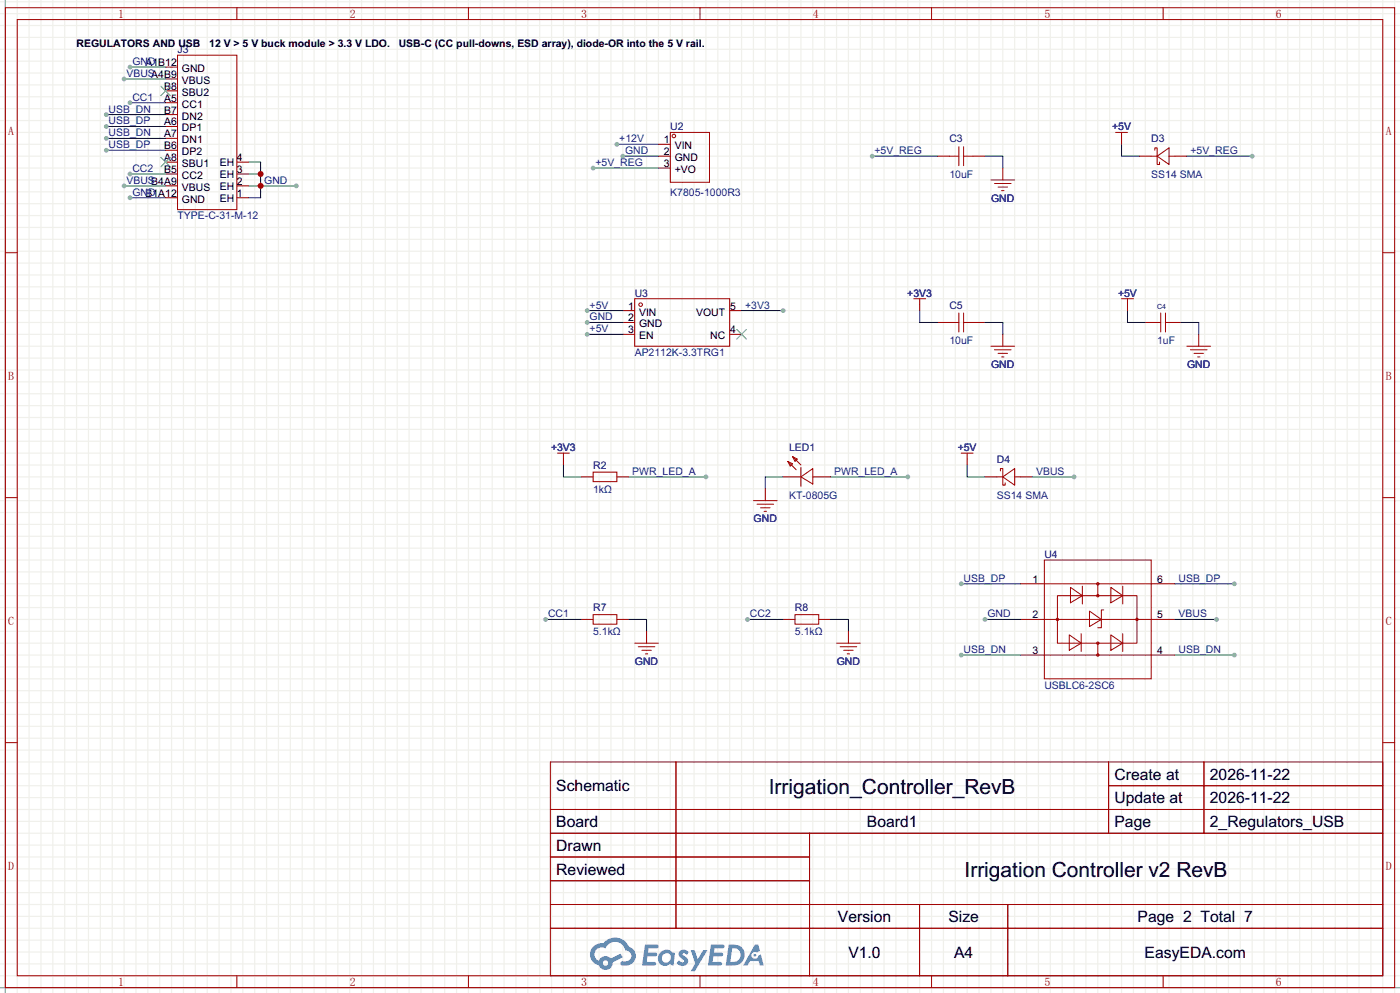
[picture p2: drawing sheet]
<svg xmlns="http://www.w3.org/2000/svg" width="299mm" height="212mm" viewBox="0 0 299 212" stroke-linecap="round" stroke-linejoin="round" font-family="sans-serif">
<g fill="none" stroke="#f0f0eb" stroke-width=".25">
<path d="M0 .4h299.5M0 2.9h299.5M0 5.5h299.5M0 8h299.5M0 10.5h299.5M0 13.1h299.5M0 15.6h299.5M0 18.2h299.5M1.1 0v212.3M3.7 0v212.3M6.2 0v212.3M8.8 0v212.3"/>
<path d="M11.3 0v212.3M13.8 0v212.3M16.4 0v212.3M18.9 0v212.3M21.5 0v212.3M24 0v212.3M26.5 0v212.3M29.1 0v212.3M31.6 0v212.3M34.2 0v212.3M36.7 0v212.3M39.2 0v212.3"/>
<path d="M41.8 0v212.3M44.3 0v212.3M46.9 0v212.3M49.4 0v212.3M51.9 0v212.3M54.5 0v212.3M57 0v212.3M59.6 0v212.3M62.1 0v212.3M64.6 0v212.3M67.2 0v212.3M69.7 0v212.3"/>
<path d="M72.3 0v212.3M74.8 0v212.3M77.3 0v212.3M79.9 0v212.3M82.4 0v212.3M85 0v212.3M87.5 0v212.3M90 0v212.3M92.6 0v212.3M95.1 0v212.3M97.7 0v212.3M100.2 0v212.3"/>
<path d="M102.7 0v212.3M105.3 0v212.3M107.8 0v212.3M110.4 0v212.3M112.9 0v212.3M115.4 0v212.3M118 0v212.3M120.5 0v212.3M123.1 0v212.3M125.6 0v212.3M128.1 0v212.3M130.7 0v212.3"/>
<path d="M133.2 0v212.3M135.8 0v212.3M138.3 0v212.3M140.8 0v212.3M143.4 0v212.3M145.9 0v212.3M148.5 0v212.3M151 0v212.3M153.5 0v212.3M156.1 0v212.3M158.6 0v212.3M161.2 0v212.3"/>
<path d="M163.7 0v212.3M166.2 0v212.3M168.8 0v212.3M171.3 0v212.3M173.9 0v212.3M176.4 0v212.3M178.9 0v212.3M181.5 0v212.3M184 0v212.3M186.6 0v212.3M189.1 0v212.3M191.6 0v212.3"/>
<path d="M194.2 0v212.3M196.7 0v212.3M199.3 0v212.3M201.8 0v212.3M204.3 0v212.3M206.9 0v212.3M209.4 0v212.3M212 0v212.3M214.5 0v212.3M217 0v212.3M219.6 0v212.3M222.1 0v212.3"/>
<path d="M224.7 0v212.3M227.2 0v212.3M229.7 0v212.3M232.3 0v212.3M234.8 0v212.3M237.4 0v212.3M239.9 0v212.3M242.4 0v212.3M245 0v212.3M247.5 0v212.3M250.1 0v212.3M252.6 0v212.3"/>
<path d="M255.1 0v212.3M257.7 0v212.3M260.2 0v212.3M262.8 0v212.3M265.3 0v212.3M267.8 0v212.3M270.4 0v212.3M272.9 0v212.3M275.5 0v212.3M278 0v212.3M280.5 0v212.3M283.1 0v212.3"/>
<path d="M285.6 0v212.3M288.2 0v212.3M290.7 0v212.3M293.2 0v212.3M295.8 0v212.3M298.3 0v212.3M0 20.7h299.5M0 23.2h299.5M0 25.8h299.5M0 28.3h299.5M0 30.9h299.5M0 33.4h299.5"/>
<path d="M0 35.9h299.5M0 38.5h299.5M0 41h299.5M0 43.6h299.5M0 46.1h299.5M0 48.6h299.5M0 51.2h299.5M0 53.7h299.5M0 56.3h299.5M0 58.8h299.5M0 61.3h299.5M0 63.9h299.5"/>
<path d="M0 66.4h299.5M0 69h299.5M0 71.5h299.5M0 74h299.5M0 76.6h299.5M0 79.1h299.5M0 81.7h299.5M0 84.2h299.5M0 86.7h299.5M0 89.3h299.5M0 91.8h299.5M0 94.4h299.5"/>
<path d="M0 96.9h299.5M0 99.4h299.5M0 102h299.5M0 104.5h299.5M0 107.1h299.5M0 109.6h299.5M0 112.1h299.5M0 114.7h299.5M0 117.2h299.5M0 119.8h299.5M0 122.3h299.5M0 124.8h299.5"/>
<path d="M0 127.4h299.5M0 129.9h299.5M0 132.5h299.5M0 135h299.5M0 137.5h299.5M0 140.1h299.5M0 142.6h299.5M0 145.2h299.5M0 147.7h299.5M0 150.2h299.5M0 152.8h299.5M0 155.3h299.5"/>
<path d="M0 157.9h299.5M0 160.4h299.5M0 162.9h299.5M0 165.5h299.5M0 168h299.5M0 170.6h299.5M0 173.1h299.5M0 175.6h299.5M0 178.2h299.5M0 180.7h299.5M0 183.3h299.5M0 185.8h299.5"/>
<path d="M0 188.3h299.5M0 190.9h299.5M0 193.4h299.5M0 196h299.5M0 198.5h299.5M0 201h299.5M0 203.6h299.5M0 206.1h299.5M0 208.7h299.5M0 211.2h299.5"/>
</g>
<path d="M1.1 0v212.3M0 211.2h299.5" fill="none" stroke="#999" stroke-width=".25"/>
<g fill="none" stroke="#a10000" stroke-width=".21">
<path d="M1.1 1.6h297.2v209.6h-297.2zM3.7 4.2h292.1v204.5h-292.1zM50.7 1.6v2.6M100.2 1.6v2.6M149.7 1.6v2.6M199.3 1.6v2.6M248.8 1.6v2.6M1.1 54h2.6M295.8 54h2.5M1.1 106.4h2.6M295.8 106.4h2.5M1.1 158.8h2.6"/>
<path d="M295.8 158.8h2.5M117.7 162.9h178.1v45.8h-178.1zM117.7 173.1h178.1M117.7 178.2h178.1M144.6 162.9v35.6M173.2 178.2v30.5M237.1 162.9v15.3M237.1 168h58.7M257.5 162.9v15.3M117.7 183.3h55.5M117.7 193.4h178.1M117.7 188.3h55.5"/>
<path d="M117.7 198.5h178.1M196.7 193.4v15.3M215.6 193.4v15.3M50.7 208.7v2.5M100.2 208.7v2.5M149.7 208.7v2.5M199.3 208.7v2.5M248.8 208.7v2.5"/>
</g>
<g fill="#5487ff">
<path d="M145.5 203.3a1.3 1.3 0 0 1 1.8 .3l-.4 .6a.54 .54 0 0 0-.9-.2l.1 .2a1.28 1.28 0 0 1 .8 2 1.53 1.53 0 0 1-2.2-.3l.5-.6 .8 .5a.31 .31 0 0 0 .4-.3 .31 .31 0 0 0-.3-.3 1.12 1.12 0 0 1-.6-1.9z"/>
<path d="M147.7 203.2h.9l.7 1.9 1.1-1.9h.9l-2.7 4.5h-.9l1-1.7z"/>
<path d="M138 202h1.6a1.31 1.31 0 0 1 1.2 .2 .4 .4 0 0 1-.3 .6h-1.8l-.1 .9h1.6a.4 .4 0 0 1 .4 .4 .4 .4 0 0 1-.4 .4h-1.7l-.2 1.2h1.4a.46 .46 0 0 1 .5 .1 .46 .46 0 0 1 .1 .5l-.3 .2h-2.7z"/>
<path d="M152.1 202h1.6a1.32 1.32 0 0 1 1.3 .2 .39 .39 0 0 1-.4 .6h-1.7l-.2 .9h1.7a.4 .4 0 0 1 .3 .4 .4 .4 0 0 1-.4 .4h-1.7l-.2 1.2h1.4a.46 .46 0 0 1 .5 .1 .46 .46 0 0 1 .1 .5l-.3 .2h-2.7z"/>
<path d="M161.5 202h.7l.4 1.3-.7 .4a.75 .75 0 0 0-1.1 .3 .75 .75 0 0 0 .5 1 .75 .75 0 0 0 .9-.6l.6-.3 .6 2.4h-.9l-.2-1h-1.9l-.5 1h-.9z"/>
<path d="M155.9 202l-.7 4.5h1.5a2.27 2.27 0 0 0 2.6-2.3 2.27 2.27 0 0 0-2.7-2.2zM156.6 202.8a1.5 1.5 0 0 1 1.8 1.5 1.5 1.5 0 0 1-1.9 1.4h-.3z"/>
<path d="M141.3 203.6a1.6 1.6 0 0 0-.3 2.3 1.6 1.6 0 0 0 2.3 .2l.8 .4 .3-2.5-.2-.3h-.4a1.58 1.58 0 0 0-2.5-.1zM141.9 204.1a.98 .98 0 0 1 1.6 .5 .98 .98 0 0 1-1.1 1.2 .94 .94 0 0 1-.8-.6 .94 .94 0 0 1 .3-1.1z"/>
<path d="M126.9 202.4a2.37 2.37 0 0 0 1.2 4 1.54 1.54 0 0 0 1.7 1 1.54 1.54 0 0 0 1.3-1.6l2.1-1.1-.5-.8-2 1.1a1.57 1.57 0 0 0-2.6 .4 1.5 1.5 0 0 1-.8-2.1 1.5 1.5 0 0 1 2.2-.5 2.23 2.23 0 0 1 2.3-1.4 2.23 2.23 0 0 1 2 1.8 1.16 1.16 0 0 1 1.2 1.1 1.16 1.16 0 0 1-1 1.3h-.7a.47 .47 0 0 0-.6 .3 .47 .47 0 0 0 .4 .6 2.17 2.17 0 0 0 2.5-1 2.17 2.17 0 0 0-.3-2.6l-.8-.5a3.2 3.2 0 0 0-5.4-.7l-1.2 .1zM129 206a.58 .58 0 0 1 1.1 0 .58 .58 0 0 1-1.1 0z"/>
<circle cx="161.5" cy="204.3" r=".28"/>
</g>
<path d="M38 11.8h12.7v33h-12.7z" fill="none" stroke="#a10000" stroke-width=".21"/>
<g fill="none" stroke="#870000" stroke-width=".21">
<path d="M35.4 14.3h2.6M35.4 16.9h2.6M35.4 19.4h2.6M35.4 22h2.6M35.4 24.5h2.6M35.4 27h2.6M35.4 29.6h2.6M35.4 32.1h2.6M35.4 34.7h2.6M35.4 37.2h2.6M35.4 39.7h2.6M50.7 34.7h2.5"/>
<path d="M50.7 37.2h2.5M50.7 39.7h2.5M35.4 42.3h2.6M50.7 42.3h2.5"/>
</g>
<path d="M34.4 18.4l2 2M36.4 18.4l-2 2M34.4 33.7l2 2M36.4 33.7l-2 2" fill="none" stroke="#3c3" stroke-width=".21"/>
<path d="M27.8 42.3h7.6" fill="none" stroke="#008700" stroke-width=".21"/>
<circle cx="27.8" cy="42.3" r=".51" fill="#999"/>
<path d="M27.8 14.3h7.6" fill="none" stroke="#008700" stroke-width=".21"/>
<circle cx="27.8" cy="14.3" r=".51" fill="#999"/>
<path d="M26.5 39.7h8.9" fill="none" stroke="#008700" stroke-width=".21"/>
<circle cx="26.5" cy="39.7" r=".51" fill="#999"/>
<path d="M26.5 16.9h8.9" fill="none" stroke="#008700" stroke-width=".21"/>
<circle cx="26.5" cy="16.9" r=".51" fill="#999"/>
<path d="M27.8 22h7.6" fill="none" stroke="#008700" stroke-width=".21"/>
<circle cx="27.8" cy="22" r=".51" fill="#999"/>
<path d="M22.7 29.6h12.7" fill="none" stroke="#008700" stroke-width=".21"/>
<circle cx="22.7" cy="29.6" r=".51" fill="#999"/>
<path d="M22.7 24.5h12.7" fill="none" stroke="#008700" stroke-width=".21"/>
<circle cx="22.7" cy="24.5" r=".51" fill="#999"/>
<path d="M22.7 32.1h12.7" fill="none" stroke="#008700" stroke-width=".21"/>
<circle cx="22.7" cy="32.1" r=".51" fill="#999"/>
<path d="M22.7 27h12.7" fill="none" stroke="#008700" stroke-width=".21"/>
<circle cx="22.7" cy="27" r=".51" fill="#999"/>
<path d="M27.8 37.2h7.6" fill="none" stroke="#008700" stroke-width=".21"/>
<circle cx="27.8" cy="37.2" r=".51" fill="#999"/>
<path d="M53.2 34.7h2.6v7.6h-2.6M53.2 39.7h10.2M53.2 37.2h2.6" fill="none" stroke="#008700" stroke-width=".21"/>
<g fill="#c00">
<circle cx="55.8" cy="39.7" r=".63"/>
<circle cx="55.8" cy="37.2" r=".63"/>
</g>
<circle cx="63.4" cy="39.7" r=".51" fill="#999"/>
<g fill="none" stroke="#a10000" stroke-width=".21">
<path d="M143.4 28.3h8.4v10.7h-8.4z"/>
<circle cx="144.1" cy="29.1" r=".38"/>
</g>
<path d="M140.8 30.9h2.6M140.8 33.4h2.6M140.8 35.9h2.6" fill="none" stroke="#870000" stroke-width=".21"/>
<path d="M132 30.9h8.8" fill="none" stroke="#008700" stroke-width=".21"/>
<circle cx="132" cy="30.9" r=".51" fill="#999"/>
<path d="M133.2 33.4h7.6" fill="none" stroke="#008700" stroke-width=".21"/>
<circle cx="133.2" cy="33.4" r=".51" fill="#999"/>
<path d="M126.9 35.9h13.9" fill="none" stroke="#008700" stroke-width=".21"/>
<circle cx="126.9" cy="35.9" r=".51" fill="#999"/>
<path d="M203.1 33.4h2M205.1 31.4v4M206.1 33.4h2.1M206.1 31.4v4M212 38.5h5M212.7 39.2h3.6M213.5 40h2M214.2 40.8h.6" fill="none" stroke="#a10000" stroke-width=".21"/>
<path d="M200.5 33.4h2.6M208.2 33.4h2.5M214.5 35.9v2.6" fill="none" stroke="#870000" stroke-width=".21"/>
<path d="M186.6 33.4h13.9M210.7 33.4h3.8v2.5" fill="none" stroke="#008700" stroke-width=".21"/>
<circle cx="186.6" cy="33.4" r=".51" fill="#999"/>
<path d="M243.7 33.4h2.6M251.3 33.4h2.6" fill="none" stroke="#870000" stroke-width=".21"/>
<path d="M246.3 33.4h1.2M247 32.1v-.5h.5v3.6h.5v-.5M247.5 33.4l2.6-1.8v3.6zM250.1 33.4h1.2" fill="none" stroke="#a10000" stroke-width=".21"/>
<path d="M253.9 33.4h13.9" fill="none" stroke="#008700" stroke-width=".21"/>
<circle cx="267.8" cy="33.4" r=".51" fill="#999"/>
<path d="M239.9 30.9v2.5h3.8M125.6 71.5h7.6" fill="none" stroke="#008700" stroke-width=".21"/>
<path d="M239.9 29.6v1.3M133.2 66.4h2.6M133.2 69h2.6M133.2 71.5h2.6M156.1 66.4h2.5M156.1 71.5h2.5" fill="none" stroke="#870000" stroke-width=".21"/>
<g fill="none" stroke="#a10000" stroke-width=".21">
<path d="M238.6 28.3h2.6M239.9 28.3v1.3M135.8 63.9h20.3v10.1h-20.3z"/>
<circle cx="137" cy="65.1" r=".38"/>
</g>
<path d="M157.6 70.5l2 2M159.6 70.5l-2 2" fill="none" stroke="#3c3" stroke-width=".21"/>
<circle cx="125.6" cy="71.5" r=".51" fill="#999"/>
<path d="M125.6 66.4h7.6" fill="none" stroke="#008700" stroke-width=".21"/>
<circle cx="125.6" cy="66.4" r=".51" fill="#999"/>
<path d="M125.6 69h7.6" fill="none" stroke="#008700" stroke-width=".21"/>
<circle cx="125.6" cy="69" r=".51" fill="#999"/>
<path d="M158.6 66.4h8.9" fill="none" stroke="#008700" stroke-width=".21"/>
<circle cx="167.5" cy="66.4" r=".51" fill="#999"/>
<g fill="none" stroke="#a10000" stroke-width=".21">
<path d="M195.5 63.9h2.5M196.7 63.9v1.2M203.1 69h2M205.1 66.9v4.1M206.1 69h2.1M206.1 66.9v4.1M212 74h5M212.7 74.8h3.6M213.5 75.6h2M214.2 76.3h.6M239.9 63.9h2.5M241.2 63.9v1.2"/>
<path d="M247.5 69h.8M248.3 66.9v4.1M249.3 69h.8M249.3 66.9v4.1M253.9 74h5.1M254.6 74.8h3.6M255.4 75.6h2M256.2 76.3h.5M126.9 101h5.1v2h-5.1z"/>
</g>
<path d="M196.7 65.1v1.3M200.5 69h2.6M208.2 69h2.5M214.5 71.5v2.5M241.2 65.1v1.3M245 69h2.5M250.1 69h2.5M256.4 71.5v2.5M124.3 102h2.6M132 102h2.5" fill="none" stroke="#870000" stroke-width=".21"/>
<path d="M196.7 66.4v2.6h3.8M210.7 69h3.8v2.5M241.2 66.4v2.6h3.8M252.6 69h3.8v2.5M134.5 102h16.5" fill="none" stroke="#008700" stroke-width=".21"/>
<circle cx="151" cy="102" r=".51" fill="#999"/>
<path d="M120.5 99.4v2.6h3.8M167.5 102h-3.8v2.5M177.7 102h16.5" fill="none" stroke="#008700" stroke-width=".21"/>
<path d="M120.5 98.2v1.2M163.7 104.5v2.6M167.5 102h3.8M173.9 102h3.8" fill="none" stroke="#870000" stroke-width=".21"/>
<path d="M119.3 96.9h2.5M120.5 96.9v1.3M168.5 98.7l1 .5-.5 .5zM168.5 98.7l1.8 1.8M169.5 97.7l1.1 .5-.5 .5zM169.5 97.7l1.8 1.7M171.3 99.9v4.1M161.2 107.1h5M161.9 107.8h3.6M162.7 108.6h2M163.4 109.3h.6M171.3 102l2.6-1.8v3.3z" fill="none" stroke="#a10000" stroke-width=".21"/>
<circle cx="194.2" cy="102" r=".51" fill="#999"/>
<path d="M210.7 102h2.5M218.3 102h2.6" fill="none" stroke="#870000" stroke-width=".21"/>
<path d="M213.2 102h1.3M214 100.7v-.5h.5v3.6h.5v-.6M214.5 102l2.5-1.8v3.6zM217 102h1.3" fill="none" stroke="#a10000" stroke-width=".21"/>
<path d="M220.9 102h8.8" fill="none" stroke="#008700" stroke-width=".21"/>
<circle cx="229.7" cy="102" r=".51" fill="#999"/>
<path d="M206.9 99.4v2.6h3.8M116.7 132.5h7.6M134.5 132.5h3.8v2.5" fill="none" stroke="#008700" stroke-width=".21"/>
<path d="M206.9 98.2v1.2M124.3 132.5h2.6M132 132.5h2.5M138.3 135v2.5" fill="none" stroke="#870000" stroke-width=".21"/>
<path d="M205.6 96.9h2.6M206.9 96.9v1.3M126.9 131.4h5.1v2.1h-5.1zM135.8 137.5h5M136.5 138.3h3.6M137.3 139.1h2M138 139.8h.6" fill="none" stroke="#a10000" stroke-width=".21"/>
<circle cx="116.7" cy="132.5" r=".51" fill="#999"/>
<path d="M167.5 132.5h2.6M175.1 132.5h2.6M181.5 135v2.5" fill="none" stroke="#870000" stroke-width=".21"/>
<path d="M170.1 131.4h5v2.1h-5zM178.9 137.5h5.1M179.7 138.3h3.6M180.5 139.1h2M181.2 139.8h.5" fill="none" stroke="#a10000" stroke-width=".21"/>
<path d="M159.9 132.5h7.6M177.7 132.5h3.8v2.5" fill="none" stroke="#008700" stroke-width=".21"/>
<circle cx="159.9" cy="132.5" r=".51" fill="#999"/>
<g fill="none" stroke="#a10000" stroke-width=".21">
<path d="M223.4 119.8h22.9v25.4h-22.9zM223.4 124.8h22.9M223.4 132.5h22.9M226.2 127.4h17v10.1h-17zM228.7 135.8l2.6 1.7-2.6 1.6zM229 125.6l2.5 1.8-2.5 1.5zM231.3 135.5v3.8M231.5 125.3v3.9M233 130.7l2.6 1.8-2.6 1.5zM234.8 124.8v2.6M234.8 137.5v2.6M236.1 130.4h-.5v3.8h-.8"/>
<path d="M237.6 125.6l2.6 1.8-2.6 1.5zM237.6 135.8l2.6 1.7-2.6 1.6zM240.2 125.3v3.9M240.2 135.5v3.8M223.4 140.1h22.9"/>
<circle cx="226.2" cy="132.5" r=".25"/>
<circle cx="234.8" cy="127.4" r=".25"/>
<circle cx="234.8" cy="124.8" r=".25"/>
<circle cx="234.8" cy="137.5" r=".25"/>
<circle cx="243.2" cy="132.5" r=".25"/>
<circle cx="234.8" cy="140.1" r=".25"/>
</g>
<path d="M218.3 124.8h5.1M218.3 132.5h5.1M246.3 124.8h5M246.3 132.5h5M218.3 140.1h5.1M246.3 140.1h5" fill="none" stroke="#870000" stroke-width=".21"/>
<path d="M205.6 124.8h12.7" fill="none" stroke="#008700" stroke-width=".21"/>
<circle cx="205.6" cy="124.8" r=".51" fill="#999"/>
<path d="M210.7 132.5h7.6" fill="none" stroke="#008700" stroke-width=".21"/>
<circle cx="210.7" cy="132.5" r=".51" fill="#999"/>
<path d="M205.6 140.1h12.7" fill="none" stroke="#008700" stroke-width=".21"/>
<circle cx="205.6" cy="140.1" r=".51" fill="#999"/>
<path d="M251.3 140.1h12.7" fill="none" stroke="#008700" stroke-width=".21"/>
<circle cx="264" cy="140.1" r=".51" fill="#999"/>
<path d="M251.3 132.5h8.9" fill="none" stroke="#008700" stroke-width=".21"/>
<circle cx="260.2" cy="132.5" r=".51" fill="#999"/>
<path d="M251.3 124.8h12.7" fill="none" stroke="#008700" stroke-width=".21"/>
<circle cx="264" cy="124.8" r=".51" fill="#999"/>
<g font-size="4.5">
<text x="164.5" y="169.8">Irrigation_Controller_RevB</text>
<text x="206.3" y="187.6">Irrigation Controller v2 RevB</text>
</g>
<g font-size="3.4">
<text x="238.4" y="166.7">Create at</text>
<text x="258.8" y="166.7">2026-11-22</text>
<text x="119" y="169.2">Schematic</text>
<text x="238.4" y="171.8">Update at</text>
<text x="258.8" y="171.8">2026-11-22</text>
<text x="119" y="176.9">Board</text>
<text x="185.4" y="176.9">Board1</text>
<text x="238.4" y="176.9">Page</text>
<text x="258.8" y="176.9">2_Regulators_USB</text>
<text x="119" y="181.9">Drawn</text>
<text x="119" y="187">Reviewed</text>
<text x="179.2" y="197.2">Version</text>
<text x="202.9" y="197.2">Size</text>
<text x="243.3" y="197.2">Page 2 Total 7</text>
<text x="181.5" y="204.8">V1.0</text>
<text x="204.1" y="204.8">A4</text>
<text x="244.8" y="204.8">EasyEDA.com</text>
</g>
<g font-size="2.5" fill="#a00000">
<text x="25.3" y="3.8">1</text>
<text x="74.8" y="3.8">2</text>
<text x="124.3" y="3.8">3</text>
<text x="173.9" y="3.8">4</text>
<text x="223.4" y="3.8">5</text>
<text x="272.9" y="3.8">6</text>
<text x="1.8" y="28.8">A</text>
<text x="296.4" y="28.8">A</text>
<text x="1.8" y="81.2">B</text>
<text x="296.4" y="81.2">B</text>
<text x="1.8" y="133.5">C</text>
<text x="296.4" y="133.5">C</text>
<text x="1.8" y="185.9">D</text>
<text x="296.4" y="185.9">D</text>
<text x="25.3" y="210.9">1</text>
<text x="74.8" y="210.9">2</text>
<text x="124.3" y="210.9">3</text>
<text x="173.9" y="210.9">4</text>
<text x="223.4" y="210.9">5</text>
<text x="272.9" y="210.9">6</text>
</g>
<g font-size="2.2">
<text x="16.4" y="10.1">REGULATORS AND USB</text>
<text x="44.7" y="10.1">12 V &gt; 5 V buck module &gt; 3.3 V LDO.</text>
<text x="85.3" y="10.1">USB-C (CC pull-downs, ESD array), diode-OR into the 5 V rail.</text>
<text x="31.1" y="14.1">A1B12</text>
<text x="38.9" y="15.4">GND</text>
<text x="38.9" y="17.9">VBUS</text>
<text x="35.1" y="19.2">B8</text>
<text x="35.1" y="21.8">A5</text>
<text x="38.9" y="20.5">SBU2</text>
<text x="38.9" y="23">CC1</text>
<text x="35.1" y="24.3">B7</text>
<text x="35.1" y="26.8">A6</text>
<text x="35.1" y="29.4">A7</text>
<text x="38.9" y="25.6">DN2</text>
<text x="38.9" y="28.1">DP1</text>
<text x="35.1" y="31.9">B6</text>
<text x="35.1" y="34.5">A8</text>
<text x="38.9" y="30.6">DN1</text>
<text x="38.9" y="33.2">DP2</text>
<text x="38.9" y="35.7">SBU1</text>
<text x="47" y="35.5">EH</text>
<text x="50.7" y="34.5">4</text>
<text x="142" y="30.6">1</text>
<text x="142" y="33.2">2</text>
<text x="142" y="35.7">3</text>
<text x="144.3" y="31.9">VIN</text>
<text x="144.3" y="34.5">GND</text>
<text x="35.1" y="37">B5</text>
<text x="38.9" y="38.3">CC2</text>
<text x="38.9" y="40.8">VBUS</text>
<text x="47" y="38">EH</text>
<text x="47" y="40.5">EH</text>
<text x="50.7" y="37">3</text>
<text x="50.7" y="39.5">2</text>
<text x="144.3" y="37">+VO</text>
<text x="31.1" y="42.1">B1A12</text>
<text x="38.9" y="43.3">GND</text>
<text x="47" y="43.1">EH</text>
<text x="50.7" y="42.1">1</text>
<text x="134.4" y="66.2">1</text>
<text x="134.4" y="68.7">2</text>
<text x="134.4" y="71.3">3</text>
<text x="136.7" y="67.5">VIN</text>
<text x="136.7" y="70">GND</text>
<text x="148.9" y="67.5">VOUT</text>
<text x="156.2" y="71.3">4</text>
<text x="156.2" y="66.2">5</text>
<text x="136.7" y="72.6">EN</text>
<text x="151.9" y="72.6">NC</text>
<text x="220.9" y="124.6">1</text>
<text x="247.5" y="124.6">6</text>
<text x="220.9" y="132.2">2</text>
<text x="247.5" y="132.2">5</text>
<text x="220.9" y="139.9">3</text>
<text x="247.5" y="139.9">4</text>
</g>
<g font-size="2.2" fill="#000080">
<text x="38" y="11.4">J3</text>
<text x="143.4" y="27.9">U2</text>
<text x="237.9" y="27.9">+5V</text>
<text x="203.1" y="30.4">C3</text>
<text x="246.3" y="30.4">D3</text>
<text x="212" y="43.1">GND</text>
<text x="135.8" y="63.4">U3</text>
<text x="194.1" y="63.4">+3V3</text>
<text x="203.1" y="66">C5</text>
<text x="239.1" y="63.4">+5V</text>
<text x="212" y="78.7">GND</text>
<text x="253.9" y="78.7">GND</text>
<text x="117.9" y="96.4">+3V3</text>
<text x="126.9" y="100.3">R2</text>
<text x="168.8" y="96.4">LED1</text>
<text x="204.9" y="96.4">+5V</text>
<text x="213.2" y="99">D4</text>
<text x="161.2" y="111.7">GND</text>
<text x="223.4" y="119.3">U4</text>
<text x="126.9" y="130.7">R7</text>
<text x="170.1" y="130.7">R8</text>
<text x="135.8" y="142.2">GND</text>
<text x="179" y="142.2">GND</text>
</g>
<g font-size="2.2" fill="#00f">
<text x="27.1" y="16.4">VBUSA4B9</text>
<text x="28.3" y="13.9">GND</text>
<text x="28.3" y="21.5">CC1</text>
<text x="23.2" y="29.1">USB_DN</text>
<text x="23.2" y="24.1">USB_DN</text>
<text x="23.2" y="26.6">USB_DP</text>
<text x="23.2" y="31.7">USB_DP</text>
<text x="127.4" y="35.5">+5V_REG</text>
<text x="132.5" y="30.4">+12V</text>
<text x="133.7" y="32.9">GND</text>
<text x="187.1" y="32.9">+5V_REG</text>
<text x="254.6" y="32.9">+5V_REG</text>
<text x="27.1" y="39.3">VBUSB4A9</text>
<text x="28.3" y="41.8">GND</text>
<text x="28.3" y="36.8">CC2</text>
<text x="56.5" y="39.3">GND</text>
<text x="143.4" y="41.8">K7805-1000R3</text>
<text x="203.1" y="38">10uF</text>
<text x="246.3" y="38">SS14 SMA</text>
<text x="38" y="46.9">TYPE-C-31-M-12</text>
<text x="126.1" y="66">+5V</text>
<text x="159.4" y="66">+3V3</text>
<text x="126.1" y="71">+5V</text>
<text x="126.1" y="68.5">GND</text>
<text x="135.8" y="76.1">AP2112K-3.3TRG1</text>
<text x="203.1" y="73.6">10uF</text>
<text x="247.5" y="73.6">1uF</text>
<text x="135.3" y="101.5">PWR_LED_A</text>
<text x="178.4" y="101.5">PWR_LED_A</text>
<text x="221.6" y="101.5">VBUS</text>
<text x="126.9" y="105.3">1kΩ</text>
<text x="168.8" y="106.6">KT-0805G</text>
<text x="213.2" y="106.6">SS14 SMA</text>
<text x="206.1" y="124.4">USB_DP</text>
<text x="252.1" y="124.4">USB_DP</text>
<text x="117.2" y="132">CC1</text>
<text x="126.9" y="135.8">5.</text>
<text x="128.7" y="135.8">1k</text>
<text x="131.1" y="135.8">Ω</text>
<text x="160.4" y="132">CC2</text>
<text x="170.1" y="135.8">5.</text>
<text x="171.9" y="135.8">1k</text>
<text x="174.3" y="135.8">Ω</text>
<text x="211.2" y="132">GND</text>
<text x="252.1" y="132">VBUS</text>
<text x="206.1" y="139.6">USB_DN</text>
<text x="252.1" y="139.6">USB_DN</text>
<text x="223.4" y="147.2">USBLC6-2SC6</text>
</g>
<text font-size="1.5" fill="#000080" x="247.5" y="66.1">C4</text>
</svg>
